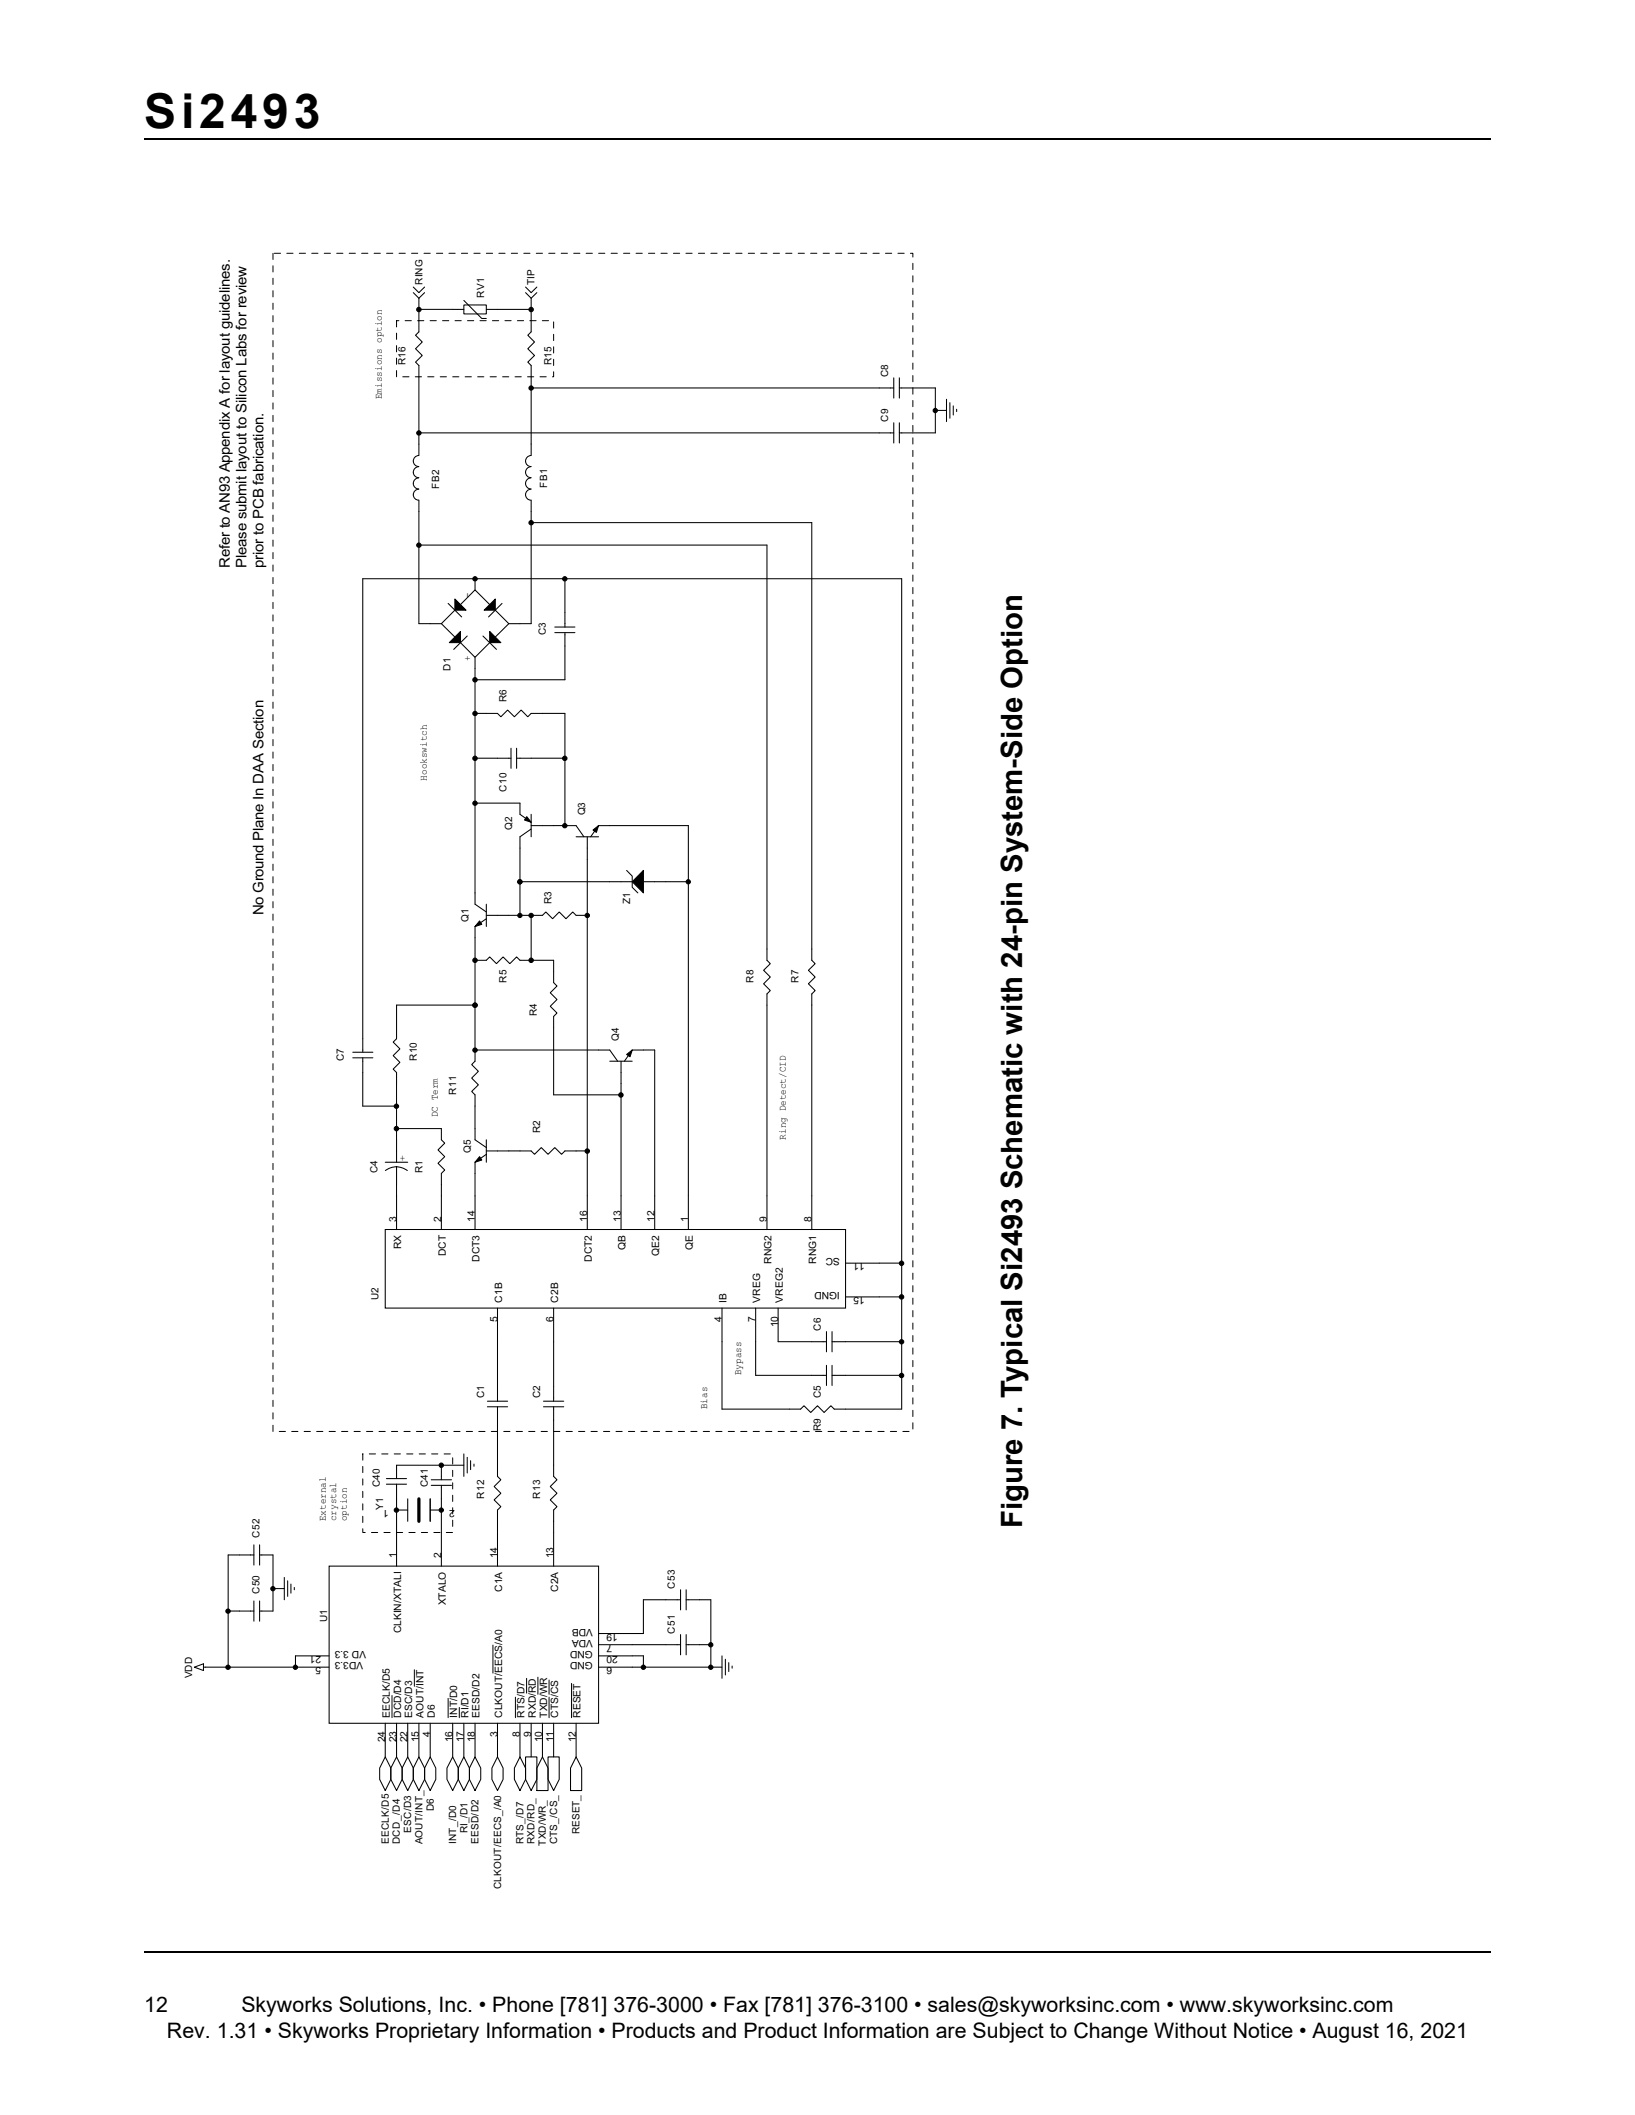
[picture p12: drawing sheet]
<svg xmlns="http://www.w3.org/2000/svg" width="216mm" height="279mm" viewBox="0 0 216 279" stroke-linecap="round" stroke-linejoin="round" font-family="sans-serif">
<path d="M19 18.4h177.8M19.1 257.8h177.8" fill="none" stroke="#000" stroke-width=".17"/>
<g fill="none" stroke="#000" stroke-width=".14">
<path d="M54.6 38.7l.7 .7M54.6 37.9l.7 .8 .8-.8M55.3 39.4v4.4l-.4 .5 .9 .9-.9 .9 .9 .9-.9 .8 .4 .5v11.9M56.1 38.7l-.8 .7M61.3 39.7l2.3 2.4h.6M69.4 38.7l.7 .7M69.4 37.9l.7 .8 .8-.8M70.1 39.4v4.4l-.4 .5 .9 .9-.9 .9 .9 .9-.9 .8 .4 .5v11.9M70.9 38.7l-.8 .7M55.3 40.9h6M55.3 57.2h62.7M61.3 40.3h2.9v1.2h-2.9z"/>
<path d="M70.1 51.3h46M70.1 40.9h-5.9M118 51.3h-1.9M118 49.9v2.7M118 55.8v2.7M118.8 49.9v2.7M118.8 55.8v2.7M118.8 51.3h1.7M120.5 51.2h3v6h-4.7M123.5 54.2h1.5M125 52.7v3M125.4 53.2v2"/>
<path d="M125.9 53.6v1.2M126.3 54.1v.3M55.3 60.2a.74 .74 0 0 0-.7 .7 .74 .74 0 0 0 .7 .7 .74 .74 0 0 0-.7 .8 .74 .74 0 0 0 .7 .7 .75 .75 0 0 0-.7 .8 .75 .75 0 0 0 .7 .7 .73 .73 0 0 0-.7 .7 .73 .73 0 0 0 .7 .8M55.3 66.1v5.9M59.2 79.7l1.8 1.8M60.1 79.1l1.4 1.5h-1.4zM60.8 79.9l1.9-2 2 2M62.7 76.5v1.4M66.3 79.7l-1.8 1.8M70.1 60.2a.74 .74 0 0 0-.7 .7 .74 .74 0 0 0 .7 .7 .74 .74 0 0 0-.7 .8 .74 .74 0 0 0 .7 .7 .75 .75 0 0 0-.7 .8 .75 .75 0 0 0 .7 .7 .73 .73 0 0 0-.7 .7 .73 .73 0 0 0 .7 .8M70.1 69h37.1v57.9l.4 .4-.9 .9 .9 .9-.9 .9 .9 .9-.4 .4v31.1M70.1 66.1v16.3h-2.9"/>
<path d="M74.6 76.5v6.3M58.3 82.4h-3v-10.4h46v54.9l.4 .4-.9 .9 .9 .9-.9 .9 .9 .9-.4 .4v31.1M59.3 84.9l1.5-1.5v1.5zM60.1 80.6l-1.8 1.8 1.8 1.8M60.8 84.9l1.9 1.9 2-1.9M61.7 84l-1.8 1.8M62.7 94.2h3l.4 .5 .9-.9 .9 .9 .9-.9 .9 .9 .4-.5h4.5v14.9M62.7 94.2v25.2l1.5 1.1M62.7 86.8v3M63.8 84l1.8 1.8M63.9 80.6l1.5-1.5v1.5zM64.7 83.4l1.4 1.5h-1.4z"/>
<path d="M65.4 80.6l1.8 1.8-1.8 1.8M67.5 98.8v2.7M68.2 98.8v2.7M73.3 82.8h2.6M73.3 83.6h2.6M74.6 83.6v6.2h-11.9v4.4M62.7 106.1h6v1.5l1.4 1M62.7 100.2h4.8M64.2 119.4v3M68.7 116.5h14.8M69.6 107.9l.5 .7-.8-.3zM70.1 109.1h6l1 1.4"/>
<path d="M70.1 109.5l-1.4 1v10.4M70.1 107.6v2.9M74.6 100.2h-6.4M76.1 110.5h2.9M77.5 110.5v51.9M78 110.5l1-1.4h11.9v7.4h-5.9M78.3 109.7l.7-.6-.2 .9zM82.7 115l.8 .7v1.5l.7 .8M85 115v3l-1.5-1.5zM90.9 116.5v45.9M46.6 139.7h2.6M46.6 139h2.6"/>
<path d="M47.9 139v-62.5h71.2v109.6l-8.9 .1-.5-.5-.9 .9-.9-.9-.8 .9-.9-.9-.5 .5-10.4-.1v-13.3M47.9 139.7v6.4h4.5M62.7 138.7h17.8l1.1 1.5M62.7 132.8h-10.3v4.4l-.5 .5 .9 .9-.9 .9 .9 .8-.9 .9 .5 .5v11.8M62.7 126.9h1.5l.5-.5 .9 .9 .8-.9 .9 .9 .9-.9 .5 .5h4.4v1.4M63.3 121.7l.3 .4-.9 .3zM64.2 120.9h7.4l.5-.4 .9 .9 .8-.9 .9 .9 .9-.9 .5 .4h1.4M64.2 121.4l-1.5 1v17.8l-.4 .4 .9 .9-.9 .9 .9 .9-.9 .9 .4 .4v6l1.5 1M70.1 120.9v6M73.1 128.3v1.5l.5 .5-.9 .8 .9 .9-.9 .9 .9 .9-.5 .5v10.3h8.9M82.7 139.3l.8-.6-.3 .9zM50.9 153.5h2.9"/>
<path d="M50.9 154.6a2.49 2.49 0 0 1 1.5-.5h-.1a2.56 2.56 0 0 1 1.5 .5M52.4 149.1h5.9v1.5l.4 .4-.9 .9 .9 .9-.9 .9 .9 .9-.4 .4v7.4M52.4 154.1v8.3M63.3 152.8l.3 .4-.9 .3zM64.2 152.5l-1.5 1v8.9M64.2 150.6v2.9M77.5 152h-2.9l-.4 .5-.9-.9-.9 .9-.9-.9-.9 .9-.5-.5h-5.9M80.5 140.2h3M82 140.2v22.2M82.5 140.2l1-1.5h3v23.7M50.9 162.4h60.8v10.4h-60.8zM65.7 172.8v12.3"/>
<path d="M73.1 177.2v6M73.1 172.8v4.4M99.8 172.8v8.9h9.3M102.8 172.8v4.4h6.3M109.1 175.9v2.7M109.9 175.9v2.7M119.1 171.3h-7.4M119.1 166.9h-7.4M119.1 177.2h-9.2M51 196.1h2.7M51 195.3h2.7M52.4 199.5h.1"/>
<path d="M52.4 196.1v10.8M52.4 199.5h1.4M53.8 198v3M56.8 198v3M56.8 199.5h1.5M56.9 195.5h2.7M56.9 196.2h2.7M58.3 199.5h.1M58.3 193.6v1.9M58.3 196.2v10.7M61.3 193.6h-8.9v1.7M61.3 192.1v2.9"/>
<path d="M61.7 192.5v2.1M62.1 193v1.1M62.6 193.4v.3M64.4 185.1h2.6M64.4 185.8h2.6M65.7 185.8v9.2l.4 .5-.9 .9 .9 .9-.9 .8 .9 .9-.4 .5v7.4M71.8 185.1h2.6M71.8 185.8h2.6M73.1 187.6v6M73.1 193.6v1.4l.5 .5-.9 .9 .9 .9-.9 .8 .9 .9-.5 .5v7.4M73.1 183.2v1.9M73.1 185.8v1.8"/>
<path d="M109.1 180.4v2.6M109.9 180.4v2.6M119.1 181.7h-9.2M30.1 212.8h3.4M33.5 211.5v2.7M33.5 204.1v2.7M33.5 205.4h-3.4v14.8M34.3 211.5v2.7M34.3 204.1v2.7M34.3 205.4h1.7v7.4h-1.7M36 209.9h1.5M37.5 208.4v2.9"/>
<path d="M38 208.8v2.1M38.4 209.3v1.2M38.9 209.7v.3M43.5 206.9h35.5v20.8h-35.5zM43.5 218.7h-4.5v1.5h-8.9M79 218.7h6v1.5M79 217.3h4.5M83.5 217.3h4.4M89.9 211.3h-4.9v4.5h-6M89.9 217.3h-2M89.9 210v2.7M89.9 215.9v2.7"/>
<path d="M90.6 211.3h3.3v8.9M90.6 210v2.7M90.6 215.9v2.7M93.9 217.3h-3.3M95.3 218.7v3M95.8 219.2v2.1M96.2 219.6v1.2M25.7 220.2l1.2-.4v.9zM30.1 220.2h-3.2M39 220.2h4.5M50.9 232.1l.7 1.5v1.5l-.7 1.4-.8-1.4v-1.5zM50.9 227.7v4.4"/>
<path d="M52.4 232.1l.7 1.5v1.5l-.7 1.4-.8-1.4v-1.5zM52.4 227.7v4.4M53.8 232.1l.8 1.5v1.5l-.8 1.4-.7-1.4v-1.5zM53.8 227.7v4.4M55.3 232.1l.8 1.5v1.5l-.8 1.4-.7-1.4v-1.5zM55.3 227.7v4.4M56.8 232.1l.7 1.5v1.5l-.7 1.4-.7-1.4v-1.5zM56.8 227.7v4.4M59.8 232.1l.7 1.5v1.5l-.7 1.4-.8-1.4v-1.5zM59.8 227.7v4.4M61.3 232.1l.7 1.5v1.5l-.7 1.4-.8-1.4v-1.5zM61.3 227.7v4.4"/>
<path d="M62.7 232.1l.8 1.5v1.5l-.8 1.4-.7-1.4v-1.5zM62.7 227.7v4.4M65.7 232.1l.7 1.5v1.5l-.7 1.4-.7-1.4v-1.5zM65.7 227.7v4.4M68.7 232.1l.7 1.5v1.5l-.7 1.4-.8-1.4v-1.5zM68.7 227.7v4.4M69.4 232.1h1.5v3l-.8 1.4-.7-1.4zM70.1 227.7v4.4M71.6 232.1l.8 1.5v2.9h-1.5v-2.9zM71.6 227.7v4.4M72.4 232.1h1.4v3l-.7 1.4-.7-1.4zM73.1 227.7v4.4"/>
<path d="M76.1 232.1l.7 1.5v2.9h-1.5v-2.9zM76.1 227.7v4.4M95.3 220.2h-16.3M96.7 220.1v.3"/>
<circle cx="55.3" cy="40.9" r=".29"/>
<circle cx="55.3" cy="57.2" r=".29"/>
<circle cx="70.1" cy="40.9" r=".29"/>
<circle cx="70.1" cy="51.3" r=".29"/>
<circle cx="123.5" cy="54.2" r=".28"/>
<circle cx="55.3" cy="72" r=".29"/>
<circle cx="62.7" cy="76.5" r=".29"/>
<circle cx="70.1" cy="69.1" r=".29"/>
<circle cx="74.6" cy="76.5" r=".29"/>
<circle cx="62.7" cy="89.8" r=".29"/>
<circle cx="62.7" cy="94.3" r=".29"/>
<circle cx="62.7" cy="100.2" r=".29"/>
<circle cx="62.7" cy="106.1" r=".29"/>
<circle cx="68.7" cy="116.5" r=".28"/>
<circle cx="74.6" cy="109.1" r=".29"/>
<circle cx="74.6" cy="100.2" r=".29"/>
<circle cx="90.9" cy="116.5" r=".28"/>
<circle cx="62.7" cy="126.9" r=".29"/>
<circle cx="62.7" cy="132.8" r=".29"/>
<circle cx="62.7" cy="138.7" r=".29"/>
<circle cx="68.7" cy="120.9" r=".28"/>
<circle cx="70.1" cy="120.9" r=".29"/>
<circle cx="70.1" cy="126.9" r=".29"/>
<circle cx="77.5" cy="120.9" r=".29"/>
<circle cx="52.3" cy="146.1" r=".29"/>
<circle cx="52.3" cy="149.1" r=".29"/>
<circle cx="77.5" cy="152.1" r=".29"/>
<circle cx="82" cy="144.7" r=".29"/>
<circle cx="119" cy="171.3" r=".29"/>
<circle cx="119" cy="166.9" r=".29"/>
<circle cx="119" cy="177.3" r=".29"/>
<circle cx="52.3" cy="199.5" r=".29"/>
<circle cx="58.3" cy="193.6" r=".29"/>
<circle cx="58.3" cy="199.5" r=".28"/>
<circle cx="119" cy="181.7" r=".29"/>
<circle cx="30.1" cy="212.8" r=".29"/>
<circle cx="36" cy="209.9" r=".28"/>
<circle cx="93.9" cy="217.3" r=".28"/>
<circle cx="30.1" cy="220.3" r=".29"/>
<circle cx="39" cy="220.3" r=".28"/>
<circle cx="85" cy="220.3" r=".29"/>
<circle cx="93.9" cy="220.3" r=".28"/>
</g>
<path d="M36 33.5h84.5v155.6h-84.5zM52.4 42.4h20.7v7.4h-20.7zM47.9 192.1h11.9v10.3h-11.9z" fill="none" stroke="#000" stroke-width=".13" stroke-dasharray=".8 .8 .8 .8 .8 .8 .8 .8"/>
<path d="M55.3 198v3" fill="none" stroke="#000" stroke-width=".43"/>
<g fill="#000">
<path d="M60.1 79.1l1.4 1.5h-1.4zM59.3 84.9l1.5-1.5v1.5zM64.7 83.4l1.4 1.5h-1.4zM63.9 80.6l1.5-1.5v1.5zM69.6 107.9l.5 .7-.8-.3zM78.3 109.7l.7-.6-.2 .9zM85 115v3l-1.5-1.5zM63.3 121.7l.3 .4-.9 .3zM82.7 139.3l.8-.6-.3 .9zM63.3 152.8l.3 .4-.9 .3z"/>
<circle cx="55.3" cy="40.9" r=".29"/>
<circle cx="55.3" cy="57.2" r=".29"/>
<circle cx="70.1" cy="40.9" r=".29"/>
<circle cx="70.1" cy="51.3" r=".29"/>
<circle cx="123.5" cy="54.2" r=".28"/>
<circle cx="55.3" cy="72" r=".29"/>
<circle cx="62.7" cy="76.5" r=".29"/>
<circle cx="70.1" cy="69.1" r=".29"/>
<circle cx="74.6" cy="76.5" r=".29"/>
<circle cx="62.7" cy="89.8" r=".29"/>
<circle cx="62.7" cy="94.3" r=".29"/>
<circle cx="62.7" cy="100.2" r=".29"/>
<circle cx="62.7" cy="106.1" r=".29"/>
<circle cx="68.7" cy="116.5" r=".28"/>
<circle cx="74.6" cy="109.1" r=".29"/>
<circle cx="74.6" cy="100.2" r=".29"/>
<circle cx="90.9" cy="116.5" r=".28"/>
<circle cx="62.7" cy="126.9" r=".29"/>
<circle cx="62.7" cy="132.8" r=".29"/>
<circle cx="62.7" cy="138.7" r=".29"/>
<circle cx="68.7" cy="120.9" r=".28"/>
<circle cx="70.1" cy="120.9" r=".29"/>
<circle cx="70.1" cy="126.9" r=".29"/>
<circle cx="77.5" cy="120.9" r=".29"/>
<circle cx="52.3" cy="146.1" r=".29"/>
<circle cx="52.3" cy="149.1" r=".29"/>
<circle cx="77.5" cy="152.1" r=".29"/>
<circle cx="82" cy="144.7" r=".29"/>
<circle cx="119" cy="171.3" r=".29"/>
<circle cx="119" cy="166.9" r=".29"/>
<circle cx="119" cy="177.3" r=".29"/>
<circle cx="52.3" cy="199.5" r=".29"/>
<circle cx="58.3" cy="193.6" r=".29"/>
<circle cx="58.3" cy="199.5" r=".28"/>
<circle cx="119" cy="181.7" r=".29"/>
<circle cx="30.1" cy="212.8" r=".29"/>
<circle cx="36" cy="209.9" r=".28"/>
<circle cx="93.9" cy="217.3" r=".28"/>
<circle cx="30.1" cy="220.3" r=".29"/>
<circle cx="39" cy="220.3" r=".28"/>
<circle cx="85" cy="220.3" r=".29"/>
<circle cx="93.9" cy="220.3" r=".28"/>
</g>
<path d="M65.1 217.3v3.7M51.8 224v2.9M54.7 220.6v2.2M59.2 224.4v2.5M60.7 225.6v1.3M68.1 224.2v2.7M69.5 221.7v2M71 221.6v2.2M72.5 221.9v1.9M72.5 224.2v2.7M75.5 222.4v4.5" fill="none" stroke="#000" stroke-width=".13"/>
<text font-size="6.3" x="19" y="16.9">Si2493</text>
<text font-size="3.9" x="135" y="201.8" transform="rotate(-90 135 201.8)">Figure 7. Typical Si2493 Schematic with 24-pin System-Side Option</text>
<g font-size="2.8">
<text x="19" y="265.8">12</text>
<text x="22" y="269.3">Rev. 1.31 • Skyworks Proprietary Information • Products and Product Information are Subject to Change Without Notice • August 16, 2021</text>
<text x="31.9" y="265.8">Skyworks Solutions, Inc. • Phone [781] 376-3000 • Fax [781] 376-3100 • sales@skyworksinc.com • www.skyworksinc.com</text>
</g>
<g font-size="1.9">
<text x="30.4" y="75" transform="rotate(-90 30.4 75)">Refer to AN93 Appendix A for layout guidelines.</text>
<text x="32.6" y="75" transform="rotate(-90 32.6 75)">Please submit layout to Silicon Labs for review</text>
<text x="34.8" y="75" transform="rotate(-90 34.8 75)">prior to PCB fabrication.</text>
<text x="34.8" y="120.9" transform="rotate(-90 34.8 120.9)">No Ground Plane In DAA Section</text>
</g>
<g font-size="1.3">
<text x="55.8" y="37.6" transform="rotate(-90 55.8 37.6)">RING</text>
<text x="63.9" y="39.4" transform="rotate(-90 63.9 39.4)">RV1</text>
<text x="70.6" y="37.6" transform="rotate(-90 70.6 37.6)">TIP</text>
<text x="50.4" y="52.7" transform="rotate(-90 50.4 52.7)">Emissions option</text>
<text x="53.6" y="48.3" transform="rotate(-90 53.6 48.3)">R16</text>
<text x="72.8" y="48.3" transform="rotate(-90 72.8 48.3)">R15</text>
<text x="117.3" y="49.8" transform="rotate(-90 117.3 49.8)">C8</text>
<text x="117.3" y="55.7" transform="rotate(-90 117.3 55.7)">C9</text>
<text x="58" y="64.6" transform="rotate(-90 58 64.6)">FB2</text>
<text x="72.2" y="64.4" transform="rotate(-90 72.2 64.4)">FB1</text>
<text x="62.1" y="79" transform="rotate(-90 62.1 79)">-</text>
<text x="72.1" y="83.9" transform="rotate(-90 72.1 83.9)">C3</text>
<text x="59.5" y="88.6" transform="rotate(-90 59.5 88.6)">D1</text>
<text x="62.1" y="87.3" transform="rotate(-90 62.1 87.3)">+</text>
<text x="66.9" y="92.8" transform="rotate(-90 66.9 92.8)">R6</text>
<text x="56.3" y="103.1" transform="rotate(-90 56.3 103.1)">Hookswitch</text>
<text x="66.9" y="104.6" transform="rotate(-90 66.9 104.6)">C10</text>
<text x="77.3" y="107.7" transform="rotate(-90 77.3 107.7)">Q3</text>
<text x="67.6" y="109.7" transform="rotate(-90 67.6 109.7)">Q2</text>
<text x="72.8" y="119.4" transform="rotate(-90 72.8 119.4)">R3</text>
<text x="83.2" y="119.4" transform="rotate(-90 83.2 119.4)">Z1</text>
<text x="61.9" y="121.8" transform="rotate(-90 61.9 121.8)">Q1</text>
<text x="66.9" y="129.8" transform="rotate(-90 66.9 129.8)">R5</text>
<text x="99.5" y="129.8" transform="rotate(-90 99.5 129.8)">R8</text>
<text x="105.4" y="129.8" transform="rotate(-90 105.4 129.8)">R7</text>
<text x="70.9" y="134.3" transform="rotate(-90 70.9 134.3)">R4</text>
<text x="81.7" y="137.5" transform="rotate(-90 81.7 137.5)">Q4</text>
<text x="45.4" y="140.2" transform="rotate(-90 45.4 140.2)">C7</text>
<text x="55" y="140.2" transform="rotate(-90 55 140.2)">R10</text>
<text x="57.8" y="147.6" transform="rotate(-90 57.8 147.6)">DC Term</text>
<text x="60.2" y="144.6" transform="rotate(-90 60.2 144.6)">R11</text>
<text x="71.3" y="149.7" transform="rotate(-90 71.3 149.7)">R2</text>
<text x="49.9" y="155" transform="rotate(-90 49.9 155)">C4</text>
<text x="52.8" y="153.3">+</text>
<text x="55.8" y="155" transform="rotate(-90 55.8 155)">R1</text>
<text x="62.2" y="152.4" transform="rotate(-90 62.2 152.4)">Q5</text>
<text x="103.8" y="150.6" transform="rotate(-90 103.8 150.6)">Ring Detect/CID</text>
<text x="52.3" y="161.4" transform="rotate(-90 52.3 161.4)">3</text>
<text x="58.3" y="161.4" transform="rotate(-90 58.3 161.4)">2</text>
<text x="62.7" y="161.4" transform="rotate(-90 62.7 161.4)">14</text>
<text x="77.5" y="161.4" transform="rotate(-90 77.5 161.4)">16</text>
<text x="82" y="161.4" transform="rotate(-90 82 161.4)">13</text>
<text x="86.4" y="161.4" transform="rotate(-90 86.4 161.4)">12</text>
<text x="90.9" y="161.4" transform="rotate(-90 90.9 161.4)">1</text>
<text x="101.3" y="161.4" transform="rotate(-90 101.3 161.4)">9</text>
<text x="107.2" y="161.4" transform="rotate(-90 107.2 161.4)">8</text>
<text x="53" y="165" transform="rotate(-90 53 165)">RX</text>
<text x="58.9" y="165.9" transform="rotate(-90 58.9 165.9)">DCT</text>
<text x="63.3" y="166.7" transform="rotate(-90 63.3 166.7)">DCT3</text>
<text x="78.1" y="166.7" transform="rotate(-90 78.1 166.7)">DCT2</text>
<text x="82.6" y="165.1" transform="rotate(-90 82.6 165.1)">QB</text>
<text x="87.1" y="165.9" transform="rotate(-90 87.1 165.9)">QE2</text>
<text x="91.5" y="165.1" transform="rotate(-90 91.5 165.1)">QE</text>
<text x="101.9" y="166.9" transform="rotate(-90 101.9 166.9)">RNG2</text>
<text x="107.8" y="166.9" transform="rotate(-90 107.8 166.9)">RNG1</text>
<text x="110.9" y="166.2" transform="rotate(-180 110.9 166.2)">SC</text>
<text x="114.2" y="166.9" transform="rotate(-180 114.2 166.9)">11</text>
<text x="50" y="171.8" transform="rotate(-90 50 171.8)">U2</text>
<text x="66.3" y="172.1" transform="rotate(-90 66.3 172.1)">C1B</text>
<text x="73.7" y="172.1" transform="rotate(-90 73.7 172.1)">C2B</text>
<text x="95.9" y="172.1" transform="rotate(-90 95.9 172.1)">IB</text>
<text x="100.4" y="172.1" transform="rotate(-90 100.4 172.1)">VREG</text>
<text x="103.4" y="172.1" transform="rotate(-90 103.4 172.1)">VREG2</text>
<text x="110.9" y="170.7" transform="rotate(-180 110.9 170.7)">IGND</text>
<text x="114.2" y="171.3" transform="rotate(-180 114.2 171.3)">15</text>
<text x="65.7" y="174.6" transform="rotate(-90 65.7 174.6)">5</text>
<text x="73.1" y="174.6" transform="rotate(-90 73.1 174.6)">6</text>
<text x="95.3" y="174.6" transform="rotate(-90 95.3 174.6)">4</text>
<text x="99.8" y="174.6" transform="rotate(-90 99.8 174.6)">7</text>
<text x="102.7" y="175.3" transform="rotate(-90 102.7 175.3)">10</text>
<text x="108.4" y="175.8" transform="rotate(-90 108.4 175.8)">C6</text>
<text x="63.9" y="184.7" transform="rotate(-90 63.9 184.7)">C1</text>
<text x="71.3" y="184.7" transform="rotate(-90 71.3 184.7)">C2</text>
<text x="97.9" y="181.7" transform="rotate(-90 97.9 181.7)">Bypass</text>
<text x="108.4" y="184.7" transform="rotate(-90 108.4 184.7)">C5</text>
<text x="93.4" y="186.2" transform="rotate(-90 93.4 186.2)">Bias</text>
<text x="108.4" y="189.1" transform="rotate(-90 108.4 189.1)">R9</text>
<text x="50.2" y="196.5" transform="rotate(-90 50.2 196.5)">C40</text>
<text x="56.5" y="196.5" transform="rotate(-90 56.5 196.5)">C41</text>
<text x="34.3" y="203.2" transform="rotate(-90 34.3 203.2)">C52</text>
<text x="43" y="201" transform="rotate(-90 43 201)">External</text>
<text x="44.4" y="201" transform="rotate(-90 44.4 201)">crystal</text>
<text x="45.8" y="201" transform="rotate(-90 45.8 201)">option</text>
<text x="50.6" y="199.5" transform="rotate(-90 50.6 199.5)">Y1</text>
<text x="51.3" y="199.5" transform="rotate(-180 51.3 199.5)">1</text>
<text x="60.1" y="199.5" transform="rotate(-180 60.1 199.5)">2</text>
<text x="63.9" y="198" transform="rotate(-90 63.9 198)">R12</text>
<text x="71.3" y="198" transform="rotate(-90 71.3 198)">R13</text>
<text x="52.3" y="205.9" transform="rotate(-90 52.3 205.9)">1</text>
<text x="58.3" y="205.9" transform="rotate(-90 58.3 205.9)">2</text>
<text x="65.7" y="205.9" transform="rotate(-90 65.7 205.9)">14</text>
<text x="73.1" y="205.9" transform="rotate(-90 73.1 205.9)">13</text>
<text x="89.1" y="209.9" transform="rotate(-90 89.1 209.9)">C53</text>
<text x="34.3" y="210.6" transform="rotate(-90 34.3 210.6)">C50</text>
<text x="43.2" y="214.3" transform="rotate(-90 43.2 214.3)">U1</text>
<text x="53" y="215.8" transform="rotate(-90 53 215.8)">CLKIN/XTALI</text>
<text x="58.9" y="212.1" transform="rotate(-90 58.9 212.1)">XTALO</text>
<text x="66.3" y="210.3" transform="rotate(-90 66.3 210.3)">C1A</text>
<text x="73.7" y="210.3" transform="rotate(-90 73.7 210.3)">C2A</text>
<text x="78.3" y="215.2" transform="rotate(-180 78.3 215.2)">VDB</text>
<text x="81.6" y="215.8" transform="rotate(-180 81.6 215.8)">19</text>
<text x="89.1" y="215.8" transform="rotate(-90 89.1 215.8)">C51</text>
<text x="25.4" y="221.7" transform="rotate(-90 25.4 221.7)">VDD</text>
<text x="42.4" y="218.8" transform="rotate(-180 42.4 218.8)">21</text>
<text x="42.4" y="220.3" transform="rotate(-180 42.4 220.3)">5</text>
<text x="48" y="219.6" transform="rotate(-180 48 219.6)">VD3.3</text>
<text x="48.3" y="218.1" transform="rotate(-180 48.3 218.1)">VD 3.3</text>
<text x="78.3" y="219.6" transform="rotate(-180 78.3 219.6)">GND</text>
<text x="78.3" y="216.7" transform="rotate(-180 78.3 216.7)">VDA</text>
<text x="78.3" y="218.1" transform="rotate(-180 78.3 218.1)">GND</text>
<text x="80.8" y="220.3" transform="rotate(-180 80.8 220.3)">6</text>
<text x="80.8" y="217.3" transform="rotate(-180 80.8 217.3)">7</text>
<text x="81.6" y="218.8" transform="rotate(-180 81.6 218.8)">20</text>
<text x="51.5" y="226.9" transform="rotate(-90 51.5 226.9)">EECLK/D5</text>
<text x="53" y="226.9" transform="rotate(-90 53 226.9)">DCD/D4</text>
<text x="54.4" y="226.9" transform="rotate(-90 54.4 226.9)">ESC/D3</text>
<text x="55.9" y="226.9" transform="rotate(-90 55.9 226.9)">AOUT/INT</text>
<text x="57.4" y="226.9" transform="rotate(-90 57.4 226.9)">D6</text>
<text x="60.4" y="226.9" transform="rotate(-90 60.4 226.9)">INT/D0</text>
<text x="61.9" y="226.9" transform="rotate(-90 61.9 226.9)">RI/D1</text>
<text x="63.3" y="226.9" transform="rotate(-90 63.3 226.9)">EESD/D2</text>
<text x="66.3" y="226.9" transform="rotate(-90 66.3 226.9)">CLKOUT/EECS/A0</text>
<text x="69.3" y="226.9" transform="rotate(-90 69.3 226.9)">RTS/D7</text>
<text x="70.7" y="226.9" transform="rotate(-90 70.7 226.9)">RXD/RD</text>
<text x="72.2" y="226.9" transform="rotate(-90 72.2 226.9)">TXD/WR</text>
<text x="73.7" y="226.9" transform="rotate(-90 73.7 226.9)">CTS/CS</text>
<text x="76.7" y="226.9" transform="rotate(-90 76.7 226.9)">RESET</text>
<text x="50.9" y="230.2" transform="rotate(-90 50.9 230.2)">24</text>
<text x="52.3" y="230.2" transform="rotate(-90 52.3 230.2)">23</text>
<text x="53.8" y="230.2" transform="rotate(-90 53.8 230.2)">22</text>
<text x="55.3" y="230.2" transform="rotate(-90 55.3 230.2)">15</text>
<text x="56.8" y="229.4" transform="rotate(-90 56.8 229.4)">4</text>
<text x="59.8" y="230.2" transform="rotate(-90 59.8 230.2)">16</text>
<text x="61.2" y="230.2" transform="rotate(-90 61.2 230.2)">17</text>
<text x="62.7" y="230.2" transform="rotate(-90 62.7 230.2)">18</text>
<text x="65.7" y="229.4" transform="rotate(-90 65.7 229.4)">3</text>
<text x="68.6" y="229.4" transform="rotate(-90 68.6 229.4)">8</text>
<text x="70.1" y="229.4" transform="rotate(-90 70.1 229.4)">9</text>
<text x="71.6" y="230.2" transform="rotate(-90 71.6 230.2)">10</text>
<text x="73.1" y="230.2" transform="rotate(-90 73.1 230.2)">11</text>
<text x="76.1" y="230.2" transform="rotate(-90 76.1 230.2)">12</text>
<text x="57.3" y="239.2" transform="rotate(-90 57.3 239.2)">D6</text>
<text x="51.3" y="243.7" transform="rotate(-90 51.3 243.7)">EECLK/D5</text>
<text x="52.8" y="243.7" transform="rotate(-90 52.8 243.7)">DCD_/D4</text>
<text x="54.3" y="242.2" transform="rotate(-90 54.3 242.2)">ESC/D3</text>
<text x="55.8" y="243.7" transform="rotate(-90 55.8 243.7)">AOUT/INT_</text>
<text x="60.2" y="243.7" transform="rotate(-90 60.2 243.7)">INT_/D0</text>
<text x="61.7" y="242.2" transform="rotate(-90 61.7 242.2)">RI_/D1</text>
<text x="63.2" y="243.7" transform="rotate(-90 63.2 243.7)">EESD/D2</text>
<text x="69.1" y="243.7" transform="rotate(-90 69.1 243.7)">RTS_/D7</text>
<text x="70.6" y="243.7" transform="rotate(-90 70.6 243.7)">RXD/RD_</text>
<text x="72.1" y="243.8" transform="rotate(-90 72.1 243.8)">TXD/WR_</text>
<text x="73.6" y="243.7" transform="rotate(-90 73.6 243.7)">CTS_/CS_</text>
<text x="76.5" y="242.3" transform="rotate(-90 76.5 242.3)">RESET_</text>
<text x="66.2" y="249.6" transform="rotate(-90 66.2 249.6)">CLKOUT/EECS_/A0</text>
</g>
</svg>
